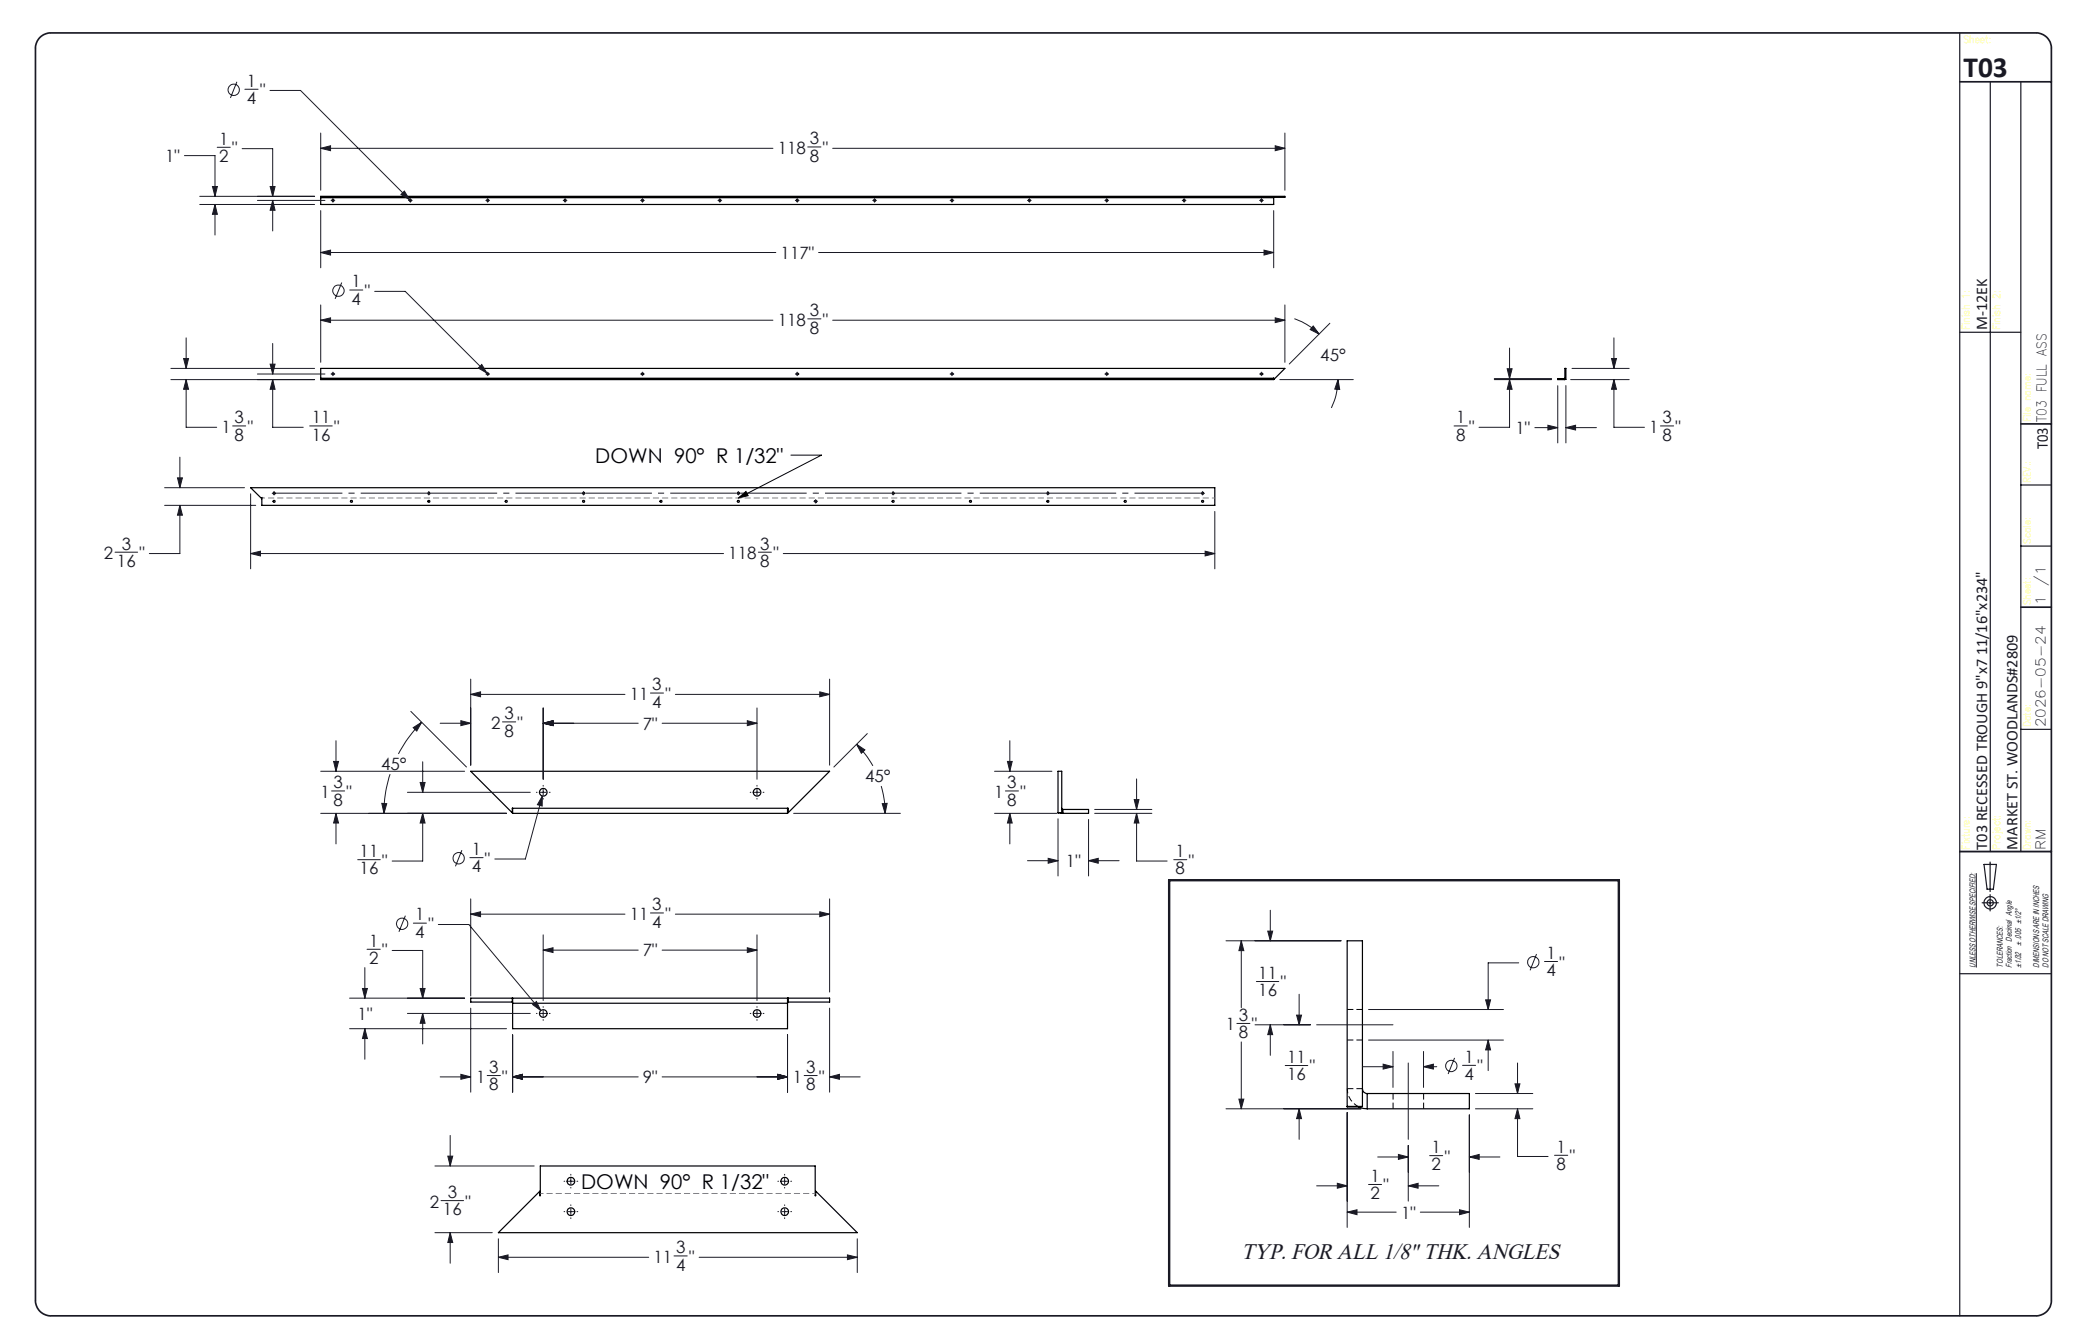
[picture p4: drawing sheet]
<svg xmlns="http://www.w3.org/2000/svg" width="432mm" height="279mm" viewBox="0 0 432 279" stroke-linecap="round" stroke-linejoin="round" font-family="sans-serif">
<g fill="none" stroke="#191924" stroke-width=".21">
<path d="M49.2 17l-1.3 3.4M50.9 18.6h2.8M56.1 18.8h6.4l22.7 22.7M38.3 32.3h6.4v8.5M44.2 38.8h1l-.5 2zM45.2 30.6h2.7M50.3 30.9h6.4v9.9M56.2 38.8h1l-.5 2zM66.7 30.8l2-.5v1zM66.7 27.7v11.8M66.7 30.8h94M167.9 30.6h2.8"/>
<path d="M173.1 30.8h94M265.1 30.3l2 .5-2 .5zM267.1 27.7v11.8M41.5 40.8h23.9M41.5 42.5h23.9M44.7 42.5l.5 2.1h-1zM44.7 42.5v6.4M53.5 41.7h14.1M56.7 41.7l.5 2h-1zM56.7 41.7v6.3M66.7 52.5l2-.5v1zM66.7 43.8v11.9"/>
<path d="M66.7 52.5h94.6M68.8 41.7h.1M69 41.7h.4M69.2 41.3h.1M69.2 41.5v.3M69.2 42v.1M69.6 41.7h.1M71 58.7l-1.3 3.4M83.4 40.4l.7-.7 1.1 1.8zM84.9 41.7h.1M85.1 41.7h.4M85.3 41.3h.1"/>
<path d="M85.3 41.5v.3M85.3 42v.1M85.7 41.7h.1M101 41.7h.1M101.2 41.7h.4M101.4 41.3h.1M101.4 41.5v.3M101.4 42v.1M101.7 41.7h.1M117.1 41.7h.1M117.3 41.7h.4M117.5 41.3h.1"/>
<path d="M117.5 41.5v.3M117.5 42v.1M117.8 41.7h.1M133.2 41.7h.1M133.4 41.7h.3M133.6 41.3h.1M133.6 41.5v.3M133.6 42v.1M133.9 41.7h.1M149.3 41.7h.1M149.5 41.7h.3M149.6 41.3h.1"/>
<path d="M149.6 41.5v.3M149.6 42v.1M150 41.7h.1M165.3 41.7h.1M165.6 41.7h.3M165.7 41.3h.1M165.7 41.5v.3M165.7 42v.1M166.1 41.7h.1M170.2 52.5h94.6M181.4 41.7h.1M181.6 41.7h.4"/>
<path d="M181.8 41.3h.1M181.8 41.5v.3M181.8 42v.1M182.2 41.7h.1M197.5 41.7h.1M197.7 41.7h.4M197.9 41.3h.1M197.9 41.5v.3M197.9 42v.1M198.3 41.7h.1M213.6 41.7h.1M213.8 41.7h.4"/>
<path d="M214 41.3h.1M214 41.5v.3M214 42v.1M214.3 41.7h.1M229.7 41.7h.1M229.9 41.7h.4M230.1 41.3h.1M230.1 41.5v.3M230.1 42v.1M230.4 41.7h.1M245.8 41.7h.1M246 41.7h.3"/>
<path d="M246.2 41.3h.1M246.2 41.5v.3M246.2 42v.1M246.5 41.7h.1M261.9 41.7h.1M262.1 41.7h.3M262.3 41.3h.1M262.3 41.5v.3M262.3 42v.1M262.6 41.7h.1M262.8 52l2 .5-2 .5zM264.8 43.8v11.9"/>
<path d="M35.5 78.9h29.9M35.5 76.6h29.9M38.2 74.5h1l-.5 2.1zM38.7 78.9l.5 2h-1zM38.7 78.9v9.9h6.3M38.7 70.2v6.4M53.5 77.8h14.1M56.2 75.7h1l-.5 2.1zM56.7 78.9l.5 2h-1zM56.7 78.9v9.9h6.3M56.7 71.4v6.4M66.7 66.6l2-.5v1z"/>
<path d="M66.7 63.4v11.9M66.7 66.6h94M68.8 77.8h.1M69 77.8h.4M69.2 77.4h.1M69.2 77.6v.3M69.2 78.1h.1M69.6 77.8h.1M72.7 60.3h2.7M77.9 60.6h6.3l17 17M100.2 75.8l1 1.8-1.8-1.1zM101 77.8h.1"/>
<path d="M101.2 77.8h.4M101.4 77.4h.1M101.4 77.6v.3M101.4 78.1h.1M101.7 77.8h.1M133.2 77.8h.1M133.4 77.8h.3M133.6 77.4h.1M133.6 77.6v.3M133.6 78.1h.1M133.9 77.8h.1M165.3 77.8h.1"/>
<path d="M165.6 77.8h.3M165.7 77.4h.1M165.7 77.6v.3M165.7 78.1h.1M166.1 77.8h.1M167.9 66.3h2.8M173.1 66.6h94M197.5 77.8h.1M197.7 77.8h.4M197.9 77.4h.1M197.9 77.6v.3M197.9 78.1h.1"/>
<path d="M198.3 77.8h.1M229.7 77.8h.1M229.9 77.8h.4M230.1 77.4h.1M230.1 77.6v.3M230.1 78.1h.1M230.4 77.8h.1M261.9 77.8h.1M262.1 77.8h.3M262.3 77.4h.1M262.3 77.6v.3M262.3 78.1h.1"/>
<path d="M262.6 77.8h.1M265.1 66.1l2 .5-2 .5zM266.1 78.9h15.2M267.1 63.4v11.9M269.1 66.3a13.7 13.7 0 0 1 5.1 3.2M273 67.8l1.2 1.7-1.8-1zM276.5 67.2l-8.5 8.5M278.2 78.9l.3 2.1-1-.1zM278.2 78.9a14.5 14.5 0 0 1-1.4 5.9M310.7 78.9h11.9M310.7 78.7h11.9M313.3 76.7h1.1l-.6 2z"/>
<path d="M313.8 78.9l.6 2h-1.1zM313.8 78.9v9.9h-6.3M313.8 72.4v6.3M326.5 78.9h12.2M326.8 76.6h11.9M335 74.5h1.1l-.6 2.1zM335.5 78.9l.6 2h-1.1zM335.5 78.9v9.9h6.4M335.5 70.2v6.4M36.9 99.3h1l-.5 2.1zM37.4 95v6.4M48.4 88.5h2.7"/>
<path d="M64.4 88.5h4.7M302.3 88.5h2.7M319.1 88.9h4.7M321.8 88.4l2 .5-2 .5zM323.8 80.2v11.9M325.5 88.9l2.1-.5v1zM325.5 80.2v11.9M325.5 88.9h6.4M345.2 88.5h2.7M23.9 114.8h4.7M34.2 105.1h19M34.2 101.4h16.6"/>
<path d="M37.4 105.1l.5 2h-1zM37.4 105.1v10h-6.4M52.1 115.1l2.1-.5v1zM52.1 102.7v15.6M52.1 115.1h98.3M56.6 102.6h.1M56.8 102.6h.3M57 102.2h.1M57 102.4v.3M57 102.9h.1M89 102.6h.3M89.1 102.2h.1"/>
<path d="M89.1 102.4v.3M89.1 102.9h.1M121.1 102.6h.4M121.3 102.2h.1M121.3 102.4v.3M121.3 102.9h.1M153.3 102.6h.4M153.5 102.2h.1M153.5 102.4v.3M153.5 102.9h.1M157.7 114.8h2.7M162.8 115.1h89.8"/>
<path d="M169.2 104.2h.1M169.4 104.2h.4M169.6 103.9h.1M169.6 104.1v.3M169.6 104.6h.1M169.9 104.2h.1M185.5 102.6h.3M185.7 102.2h.1M185.7 102.4v.3M185.7 102.9h.1M217.7 102.6h.3M217.8 102.2h.1"/>
<path d="M217.8 102.4v.3M217.8 102.9h.1M249.8 102.6h.4M250 102.2h.1M250 102.4v.3M250 102.9h.1M250.4 102.6h.1M250.5 114.6l2.1 .5-2.1 .5zM252.6 106.3v12M69.4 158.3h1l-.6 2zM69.8 154v6.3M85.4 147.9l11.6 11.6"/>
<path d="M85.9 151.3l1.8-1.2-1.1 1.9zM87.7 150.1a28.2 28.2 0 0 0-4.9 6.6M87.9 158.4v6.3M91.5 150.4h6.4M95.8 149.8l2.1 .6-2.1 .4zM97.9 144.4l2-.6v1.1zM97.9 141.2v17.9M97.9 144.4h32M104.5 150.1h2.7M112.9 150.4l2.1-.6v1zM112.9 147.2v14.8M112.9 150.4h19.8"/>
<path d="M135.2 144.1h2.7M137.7 150.4h19.7M140.4 144.4h32.1M155.4 149.8l2 .6-2 .4zM157.4 147.2v14.8M170.4 143.8l2.1 .6-2.1 .5zM172.5 141.2v17.9M178.1 154.7l1.7 1.2-.7 .7zM178.1 154.7a21.2 21.2 0 0 1 3.4 4.5M180.3 152.5l-6.9 7M209.4 158.3h1l-.5 2zM209.9 154v6.3"/>
<path d="M66.7 169.1h38.6M66.7 160.3h29.9M68.9 164.4h2.7M69.8 169.1l.6 2h-1zM69.8 169.1v6.3M74.4 178.7h4.7M79.4 167l1 .1-.6 2zM81.1 160.9a24.5 24.5 0 0 0-1.3 8.2M84.7 164.7h25.5M87.3 162.7h1.1l-.5 2zM87.9 169.1l.5 2h-1.1zM87.9 169.1v9.9h-6.4"/>
<path d="M96 176.7l-1.3 3.4M97.7 178.3h2.7M111.5 164.7h.2M112.3 164.7h1.3M112.7 165.5v2.1l-1-.3zM112.7 165.5l-3.5 13.1h-6.3M112.9 163.3v.1M112.9 164.1v1.2M112.9 166v.1M114.2 164.7h.2M156 164.7h.1M156.7 164.7h1.3"/>
<path d="M157.4 163.3v.1M157.4 164.1v1.2M157.4 166v.1M158.6 164.7h.2M165 169.1h22.2M183.2 163.4a20 20 0 0 1 .8 5.7M183.4 167.1l1-.1-.4 2.1zM206.8 169.1h12.9M206.8 160.3h11.9M209 164.4h2.7M209.9 169.1l.5 2h-1zM209.9 169.1v6.3"/>
<path d="M213.6 178.9h6.4M217.9 178.4l2.1 .5-2.1 .6zM220 170.2v11.9M226.3 178.9l2-.5v1.1zM226.3 170.4v11.7M226.3 178.9h6.4M227.6 169.1h11.9M227.6 168.3h11.9M235.8 166.2h1l-.5 2.1zM236.3 169.1l.5 2h-1zM236.3 169.1v9.9h6.3M236.3 161.9v6.4"/>
<path d="M244 178.7h2.7M76.3 197.3h2.8M81.5 197.6h6.4v9.9M84.3 190.4l-1.4 3.3M85.9 191.9h2.8M91.1 192.2h6.4l14.9 17.9M97.9 190l2-.5v1.1zM97.9 186.9v20.1M97.9 190h32M112.9 197.5l2.1-.5v1zM112.9 194.3v13.7M112.9 197.5h19.8"/>
<path d="M135.2 189.8h2.7M137.7 197.5h19.7M140.4 190h32.1M155.4 197l2 .5-2 .5zM157.4 194.3v13.7M170.4 189.5l2.1 .5-2.1 .6zM172.5 186.9v19.3M254.9 195.6h23.9M258.1 195.6l.5 2h-1zM258.1 195.6v13.9M263.6 193.6h1l-.5 2zM264.1 189.2v6.4"/>
<path d="M319.4 198.3l-1.3 3.4M321.1 199.9h2.7M410.9 181.5v19.6M72.7 207.5h23.9M72.7 213.9h32.6M75.4 205.5h1l-.6 2zM75.8 213.9l.6 2h-1zM75.8 201.2v6.3M75.8 213.9v6.3M84.7 210.7h25.5M87.3 205.5h1.1l-.5 2zM87.9 210.7l.5 2h-1.1z"/>
<path d="M87.9 210.7v6.3M97.9 209.6v17.4M106.6 215.1v11.9M110.7 208.8l.8-.6 .9 1.9zM111.5 210.7h.2M112.3 210.7h1.3M112.9 209.3v.1M112.9 210v1.3M112.9 211.9v.2M114.2 210.7h.2M156 210.7h.1M156.7 210.7h1.3"/>
<path d="M157.4 209.3v.1M157.4 210v1.3M157.4 211.9v.2M158.6 210.7h.2M163.7 215.1v11.9M172.5 209.6v17.4M257.1 212.8h2.8M258.1 216.6v13.9M260.9 213h11.6M261.2 204h4.7M264.1 213l.5 2.1h-1zM264.1 213v6.4"/>
<path d="M269.6 211h1l-.5 2zM270.1 206.7v6.3M273.7 213h15.9M284.5 209.9h28.1M284.5 216.2h28.1M289.6 218.6v7.5M295.9 218.6v7.5M302.4 219.9l-1.3 3.4M308.9 207.9h1l-.5 2zM309.4 216.2l.5 2.1h-1zM309.4 216.2v6.4M315.7 200.2h-6.3v9.7"/>
<path d="M91.5 223.9h6.4M93.6 236v6.4M95.8 223.3l2.1 .6-2.1 .5zM101.3 223.6h2.7M106.6 223.9l2-.6v1.1zM106.6 223.9h26.1M137.7 223.9h26M161.7 223.3l2 .6-2 .5zM167.2 223.6h2.7M172.5 223.9l2-.6v1.1zM172.5 223.9h6.3M254.9 230.5h28.1"/>
<path d="M257.6 228.5h1l-.5 2zM267.2 221.5h4.7M270.1 230.5l.5 2.1h-1zM270.1 230.5v6.4M280.1 231.3v23.9M283.2 221.8h6.4M287.5 221.2l2.1 .6-2.1 .4zM290.7 240l2.1 .5-2.1 .5zM292.8 221v15.9M292.8 238.1v11.6M295.9 221.8l2.1-.6v1zM295.9 221.8h2.8"/>
<path d="M304.1 221.5h2.7M305.5 231.8v23.4M306.7 230.5h12M306.7 227.3h12M315 225.3h1l-.5 2zM315.5 230.5l.5 2.1h-1zM315.5 230.5v9.9h6.3M315.5 221v6.3M90.4 242.4h20.7M90.4 256.3h11.9M91.7 249.6h4.7M93.1 240.3h1l-.5 2.1z"/>
<path d="M93.6 256.3l.5 2h-1zM93.6 256.3v6.3M103.6 257.5v7M117.3 245.6h.1M117.3 251.9h.1M118 245.6h1.3M118 251.9h1.3M118.7 244.1v.2M118.7 244.9v1.3M118.7 246.8v.2M118.7 250.5v.1M118.7 251.2v1.3"/>
<path d="M118.7 253.2v.1M119.9 245.6h.2M119.9 251.9h.2M161.7 245.6h.2M161.7 251.9h.2M162.5 245.6h1.3M162.5 251.9h1.3M163.1 244.1v.2M163.1 244.9v1.3M163.1 246.8v.2M163.1 250.5v.1M163.1 251.2v1.3"/>
<path d="M163.1 253.2v.1M164.4 245.6h.2M164.4 251.9h.2M178.2 257.5v7M273.7 246.5h6.4M278 246l2.1 .5-2.1 .5zM280.1 252l2-.5v1zM280.1 252h10.2M284.5 246.2h2.7M286.4 240.5h6.4M292.8 246.5l2-.5v1zM292.8 246.5h6.3"/>
<path d="M295.3 252h10.2M297.2 240.2h2.7M303.4 251.5l2.1 .5-2.1 .5zM305.5 240.5l2-.5v1zM305.5 240.5h6.3M323.2 240.2h2.7M103.6 261.4l2-.5v1zM103.6 261.4h31.3M140.1 261.1h2.8M145.3 261.4h32.9M176.2 260.9l2 .5-2 .5z"/>
<circle cx="48.6" cy="18.7" r="1.18"/>
<circle cx="70.4" cy="60.4" r="1.18"/>
<circle cx="95.4" cy="178.4" r="1.17"/>
<circle cx="83.6" cy="192" r="1.17"/>
<circle cx="318.8" cy="200" r="1.18"/>
<circle cx="301.7" cy="221.6" r="1.17"/>
</g>
<g fill="none" stroke="#191924" stroke-width=".25">
<path d="M407.4 6.8v266.7M413.8 17v160M420.1 17v160M407.4 69.1h12.7M420.1 113.5h6.4M420.1 100.8h6.4M420.1 151.6h6.4M407.4 177h19.1M412.5 179.7h2.5l-.6 5.2h-1.3zM413.7 179.2v6.1M412.1 187.7h3.3M413.7 186v3.4"/>
<path d="M407.4 202.4h19.1"/>
<circle cx="413.7" cy="187.7" r=".66"/>
<circle cx="413.8" cy="187.7" r="1.29"/>
</g>
<path d="M8.2 7.9a3.3 3.3 0 0 1 2.3-1.1h412.8a3.2 3.2 0 0 1 3.2 3.2v260.4a3.2 3.2 0 0 1-3.2 3.1h-412.8a3.2 3.2 0 0 1-3.1-3.1v-260.4a3.2 3.2 0 0 1 .8-2.1zM407.4 17h19.1M420.1 88.1h6.4M420.1 126.2h6.4M407.4 177h19.1" fill="none" stroke="#191924" stroke-width=".35"/>
<g fill="none" stroke="#000" stroke-width=".25">
<path d="M66.7 41v.1M66.7 40.8h200.4v.2h-200.4zM66.7 41.1v1.4h198.1v-1.4M66.7 41.1h198.1M264.8 41v.1M66.7 78.6v.1M66.7 78.7v.2h198.1M66.7 78.6v-2h200.4l-2.3 2.3M66.7 78.6h198.1M264.8 78.6l-198.1 .1M264.8 78.6v.3M325.3 78.7h-1.5v.2h1.5"/>
<path d="M325.3 78.7v.2M325.3 78.6v.1M325.3 76.6h.2v2.3h-.2zM325.4 78.9h-.1M54.4 103.4h.1M54.4 103.4v1.7h198.2v-3.7h-200.5l2.3 2.3M97.9 160.3h74.6l-8.6 8.6v-.9h-57.4v1zM106.6 168v1.1h57.1v-1.1M220 160.3h.7v8.6l-.7 .1zM220.5 168.9l.5 .2M220.7 168l.3 .3M221 168.3h5.3v.8h-5.3"/>
<path d="M221 168.3v.8M106.5 207.5v.8M106.6 207.5v1.1M106.6 208.6v5.3h57.1v-5.3M106.6 208.6h57.1M106.6 208.3h-8.7v-.8h74.6v.8h-8.8M163.7 207.5v1.1M163.9 207.5v.8M280.1 230h3.1v-34.4h-3.1v34.5h2.4M282.3 230l1.1 .4 .8 .1M283.2 226.3a.96 .96 0 0 0 1 1M284.2 227.3v3.2"/>
<path d="M284.2 227.3h21.3v3.2h-21.3M112.3 242.4h57.2v6.2h.1v-1l8.6 8.7h-74.6l8.6-8.7v1h.1z"/>
<circle cx="69.2" cy="41.7" r=".21"/>
<circle cx="85.3" cy="41.7" r=".21"/>
<circle cx="101.4" cy="41.7" r=".21"/>
<circle cx="117.5" cy="41.7" r=".21"/>
<circle cx="133.6" cy="41.7" r=".21"/>
<circle cx="149.6" cy="41.7" r=".21"/>
<circle cx="165.7" cy="41.7" r=".21"/>
<circle cx="181.8" cy="41.7" r=".21"/>
<circle cx="197.9" cy="41.7" r=".21"/>
<circle cx="214" cy="41.7" r=".21"/>
<circle cx="230.1" cy="41.7" r=".21"/>
<circle cx="246.2" cy="41.7" r=".21"/>
<circle cx="262.3" cy="41.7" r=".21"/>
<circle cx="69.2" cy="77.7" r=".22"/>
<circle cx="101.4" cy="77.7" r=".22"/>
<circle cx="133.6" cy="77.7" r=".22"/>
<circle cx="165.7" cy="77.7" r=".22"/>
<circle cx="197.9" cy="77.7" r=".22"/>
<circle cx="230.1" cy="77.7" r=".22"/>
<circle cx="262.2" cy="77.7" r=".22"/>
<circle cx="57" cy="102.5" r=".22"/>
<circle cx="57" cy="104.2" r=".22"/>
<circle cx="73.1" cy="104.2" r=".22"/>
<circle cx="89.1" cy="102.5" r=".22"/>
<circle cx="89.2" cy="104.2" r=".22"/>
<circle cx="105.2" cy="104.2" r=".22"/>
<circle cx="121.3" cy="102.5" r=".22"/>
<circle cx="121.3" cy="104.2" r=".22"/>
<circle cx="137.4" cy="104.2" r=".22"/>
<circle cx="153.5" cy="102.5" r=".22"/>
<circle cx="153.5" cy="104.2" r=".22"/>
<circle cx="169.6" cy="104.2" r=".22"/>
<circle cx="185.7" cy="102.5" r=".22"/>
<circle cx="185.7" cy="104.2" r=".22"/>
<circle cx="201.8" cy="104.2" r=".22"/>
<circle cx="217.8" cy="102.5" r=".22"/>
<circle cx="217.8" cy="104.2" r=".22"/>
<circle cx="233.9" cy="104.2" r=".22"/>
<circle cx="250" cy="102.5" r=".22"/>
<circle cx="250" cy="104.2" r=".22"/>
<circle cx="112.9" cy="164.7" r=".8"/>
<circle cx="157.4" cy="164.7" r=".8"/>
<circle cx="112.9" cy="210.7" r=".8"/>
<circle cx="157.4" cy="210.7" r=".8"/>
<circle cx="118.7" cy="251.9" r=".8"/>
<circle cx="118.7" cy="245.6" r=".8"/>
<circle cx="163.1" cy="251.9" r=".8"/>
<circle cx="163.1" cy="245.6" r=".8"/>
</g>
<path d="M280.1 216.2h3.2M283.3 209.9h-3.2M283.3 226.3h-3.2M283.3 230v.1M289.6 227.3v3.2M296 230.5v-3.2" fill="none" stroke="#000" stroke-width=".21" stroke-dasharray="1.3 .6" stroke-linecap="butt"/>
<path d="M280.1 226.3a4.2 4.2 0 0 0 2.2 3.7" fill="none" stroke="#000" stroke-width=".21" stroke-dasharray="1.3 .6" stroke-dashoffset=".3" stroke-linecap="butt"/>
<path d="M283.3 230.1h-.8" fill="none" stroke="#000" stroke-width=".21" stroke-dasharray="1.3 .6" stroke-dashoffset=".4" stroke-linecap="butt"/>
<path d="M164.4 94.6h6.4l-17.3 8.9M153.5 103.5l1.6-1.3 .4 .8z" fill="none" stroke="#000" stroke-width=".21"/>
<path d="M57.3 102.5h31.5M89.5 102.5h31.5M121.7 102.5h31.5M153.9 102.5h31.5M186 102.5h31.5M218.2 102.5h31.5" fill="none" stroke="#191924" stroke-width=".21" stroke-dasharray="15.2 1.3 1.3 1.3" stroke-dashoffset="1.4" stroke-linecap="butt"/>
<path d="M54.5 103.5h198.1M169.5 248.1h-57.1" fill="none" stroke="#808080" stroke-width=".21" stroke-dasharray="1.3 .6" stroke-dashoffset=".6" stroke-linecap="butt"/>
<path d="M243.1 183h93.4v84.3h-93.4z" fill="none" stroke="#191924" stroke-width=".5"/>
<path d="M278.2 78.9l.3 2.1-1-.1zM273 67.8l1.2 1.7-1.8-1zM66.7 66.6l2-.5v1zM265.1 66.1l2 .5-2 .5zM56.2 75.7h1l-.5 2.1zM56.7 78.9l.5 2h-1zM38.2 74.5h1l-.5 2.1zM38.7 78.9l.5 2h-1zM100.2 75.8l-.8 .7 1.8 1.1zM321.8 88.4l2 .5-2 .5zM325.5 88.9l2.1-.5v1zM335.5 78.9l.6 2h-1.1zM335 74.5h1.1l-.6 2.1zM313.3 76.7h1.1l-.6 2zM313.8 78.9l.6 2h-1.1zM66.7 52.5l2-.5v1zM262.8 52l2 .5-2 .5zM66.7 30.8l2-.5v1zM265.1 30.3l2 .5-2 .5zM56.7 41.7l.5 2h-1zM56.2 38.8h1l-.5 2zM44.2 38.8h1l-.5 2zM44.7 42.5l.5 2.1h-1zM83.4 40.4l1.8 1.1-1.1-1.8zM250.5 114.6l2.1 .5-2.1 .5zM52.1 115.1l2.1-.5v1zM37.4 105.1l.5 2h-1zM36.9 99.3h1l-.5 2.1zM106.6 223.9l2-.6v1.1zM161.7 223.3l2 .6-2 .5zM110.7 208.8l1.7 1.3-.9-1.9zM87.9 210.7l.5 2h-1.1zM87.3 205.5h1.1l-.5 2zM75.8 213.9l.6 2h-1zM75.4 205.5h1l-.6 2zM97.9 190l2-.5v1.1zM170.4 189.5l2.1 .5-2.1 .6zM95.8 223.3l2.1 .6-2.1 .5zM106.6 223.9l2-.6v1.1zM161.7 223.3l2 .6-2 .5zM172.5 223.9l2-.6v1.1zM112.9 197.5l2.1-.5v1zM155.4 197l2 .5-2 .5zM209.9 169.1l.5 2h-1zM209.4 158.3h1l-.5 2zM217.9 178.4l2.1 .5-2.1 .6zM226.3 178.9l2-.5v1.1zM235.8 166.2h1l-.5 2.1zM236.3 169.1l.5 2h-1zM176.2 260.9l2 .5-2 .5zM103.6 261.4l2-.5v1zM93.1 240.3h1l-.5 2.1zM93.6 256.3l.5 2h-1z" fill="#191924"/>
<path d="M153.5 103.5l1.6-1.3 .4 .8z" fill="#000"/>
<path d="M97.9 144.4l2-.6v1.1zM170.4 143.8l2.1 .6-2.1 .5zM87.3 162.7h1.1l-.5 2zM87.9 169.1l.5 2h-1.1zM69.8 169.1l.6 2h-1zM69.4 158.3h1l-.6 2zM85.9 151.3l1.8-1.2-1.1 1.9zM79.4 167l1 .1-.6 2zM183.4 167.1l1-.1-.4 2.1zM178.1 154.7l1.7 1.2-.7 .7zM112.7 165.5l-1 1.8 1 .3zM112.9 150.4l2.1-.6v1zM155.4 149.8l2 .6-2 .4zM112.9 150.4l2.1-.6v1zM95.8 149.8l2.1 .6-2.1 .4zM257.6 228.5h1l-.5 2zM258.1 195.6l.5 2h-1zM280.1 252l2-.5v1zM303.4 251.5l2.1 .5-2.1 .5zM315 225.3h1l-.5 2zM315.5 230.5l.5 2.1h-1zM269.6 211h1l-.5 2zM270.1 230.5l.5 2.1h-1zM292.8 246.5l2-.5v1zM278 246l2.1 .5-2.1 .5zM264.1 213l.5 2.1h-1zM263.6 193.6h1l-.5 2zM290.7 240l2.1 .5-2.1 .5zM305.5 240.5l2-.5v1zM308.9 207.9h1l-.5 2zM309.4 216.2l.5 2.1h-1zM287.5 221.2l2.1 .6-2.1 .4zM295.9 221.8l2.1-.6v1z" fill="#191924"/>
<text font-size="6.1" fill="#191924" x="408.2" y="16.1">T03</text>
<text font-size="4.7" fill="#191924" x="258" y="261.7">TYP. FOR ALL 1/8&quot; THK. ANGLES</text>
<g font-size="4.2">
<text x="123.8" y="96.2">DOWN 90° R 1/32&quot;</text>
<text x="120.8" y="247.2">DOWN 90° R 1/32&quot;</text>
</g>
<g font-size="3.5" fill="#191924">
<text x="51.3" y="18">1</text>
<text x="51.3" y="21.6">4</text>
<text x="54.1" y="20">&quot;</text>
<text x="168.3" y="30">3</text>
<text x="34.3" y="33.7">1&quot;</text>
<text x="45.5" y="30.1">1</text>
<text x="45.5" y="33.7">2</text>
<text x="48.3" y="32.1">&quot;</text>
<text x="161.7" y="32">118</text>
<text x="168.3" y="33.6">8</text>
<text x="171.1" y="32">&quot;</text>
<text x="162.3" y="53.8">117&quot;</text>
<text x="73.1" y="59.7">1</text>
<text x="73.1" y="63.4">4</text>
<text x="75.8" y="61.7">&quot;</text>
<text x="168.3" y="65.7">3</text>
<text x="161.7" y="67.7">118</text>
<text x="168.3" y="69.4">8</text>
<text x="171.1" y="67.7">&quot;</text>
<text x="274.5" y="75.1">45°</text>
<text x="46" y="90">1</text>
<text x="48.8" y="88">3</text>
<text x="51.5" y="90">&quot;</text>
<text x="64.8" y="88">11</text>
<text x="69.5" y="90">&quot;</text>
<text x="302.7" y="88">1</text>
<text x="305.4" y="90">&quot;</text>
<text x="342.9" y="90">1</text>
<text x="345.6" y="88">3</text>
<text x="348.3" y="90">&quot;</text>
<text x="48.8" y="91.6">8</text>
<text x="64.8" y="91.6">16</text>
<text x="302.7" y="91.6">8</text>
<text x="315.1" y="90.2">1&quot;</text>
<text x="345.6" y="91.6">8</text>
<text x="21.6" y="116.2">2</text>
<text x="24.3" y="117.9">16</text>
<text x="25.3" y="114.3">3</text>
<text x="29" y="116.2">&quot;</text>
<text x="151.4" y="116.2">118</text>
<text x="158.1" y="114.3">3</text>
<text x="158.1" y="117.9">8</text>
<text x="160.8" y="116.2">&quot;</text>
<text x="135.6" y="143.5">3</text>
<text x="104.9" y="149.5">3</text>
<text x="130.9" y="145.5">11</text>
<text x="135.6" y="147.1">4</text>
<text x="138.3" y="145.5">&quot;</text>
<text x="102.1" y="151.5">2</text>
<text x="104.9" y="153.1">8</text>
<text x="107.6" y="151.5">&quot;</text>
<text x="133.7" y="151.7">7&quot;</text>
<text x="79.2" y="160.1">45°</text>
<text x="66.6" y="165.9">1</text>
<text x="69.3" y="163.9">3</text>
<text x="69.3" y="167.5">8</text>
<text x="72.1" y="165.9">&quot;</text>
<text x="179.8" y="162.6">45°</text>
<text x="206.7" y="165.9">1</text>
<text x="209.4" y="163.9">3</text>
<text x="209.4" y="167.5">8</text>
<text x="212.1" y="165.9">&quot;</text>
<text x="74.8" y="178.2">11</text>
<text x="98.1" y="177.7">1</text>
<text x="100.8" y="179.7">&quot;</text>
<text x="244.4" y="178.2">1</text>
<text x="74.8" y="181.8">16</text>
<text x="79.5" y="180.2">&quot;</text>
<text x="98.1" y="181.3">4</text>
<text x="221.6" y="180.3">1&quot;</text>
<text x="244.4" y="181.8">8</text>
<text x="247.1" y="180.2">&quot;</text>
<text x="86.3" y="191.4">1</text>
<text x="130.9" y="191.2">11</text>
<text x="135.6" y="189.2">3</text>
<text x="138.3" y="191.2">&quot;</text>
<text x="76.7" y="196.8">1</text>
<text x="86.3" y="195">4</text>
<text x="89.1" y="193.4">&quot;</text>
<text x="135.6" y="192.8">4</text>
<text x="76.7" y="200.4">2</text>
<text x="79.5" y="198.8">&quot;</text>
<text x="133.7" y="198.8">7&quot;</text>
<text x="261.6" y="203.5">11</text>
<text x="321.5" y="199.3">1</text>
<text x="321.5" y="203">4</text>
<text x="324.2" y="201.3">&quot;</text>
<text x="261.6" y="207.1">16</text>
<text x="266.3" y="205.5">&quot;</text>
<text x="74.4" y="212">1&quot;</text>
<text x="254.8" y="214.2">1</text>
<text x="257.5" y="212.2">3</text>
<text x="257.5" y="215.8">8</text>
<text x="260.3" y="214.2">&quot;</text>
<text x="267.6" y="221">11</text>
<text x="304.5" y="220.9">1</text>
<text x="99" y="225">1</text>
<text x="101.7" y="223">3</text>
<text x="101.7" y="226.6">8</text>
<text x="104.4" y="225">&quot;</text>
<text x="133.7" y="225.2">9&quot;</text>
<text x="164.8" y="225">1</text>
<text x="167.6" y="223">3</text>
<text x="167.6" y="226.6">8</text>
<text x="170.3" y="225">&quot;</text>
<text x="267.6" y="224.6">16</text>
<text x="272.3" y="223">&quot;</text>
<text x="304.5" y="224.5">4</text>
<text x="307.2" y="222.9">&quot;</text>
<text x="297.6" y="239.7">1</text>
<text x="323.6" y="239.6">1</text>
<text x="284.9" y="245.7">1</text>
<text x="297.6" y="243.3">2</text>
<text x="300.4" y="241.7">&quot;</text>
<text x="323.6" y="243.2">8</text>
<text x="326.3" y="241.6">&quot;</text>
<text x="89.4" y="251">2</text>
<text x="93.1" y="249">3</text>
<text x="96.8" y="251">&quot;</text>
<text x="284.9" y="249.3">2</text>
<text x="287.7" y="247.7">&quot;</text>
<text x="92.1" y="252.6">16</text>
<text x="291.3" y="253.3">1&quot;</text>
<text x="135.9" y="262.5">11</text>
<text x="140.5" y="260.6">3</text>
<text x="143.3" y="262.5">&quot;</text>
<text x="140.5" y="264.2">4</text>
</g>
<g font-size="3.4" fill="#191924">
<text x="413.1" y="68.7" transform="rotate(-90 413.1 68.7)">M-12EK</text>
<text x="425.7" y="93.4" transform="rotate(-90 425.7 93.4)">T03</text>
<text x="413.1" y="176.6" transform="rotate(-90 413.1 176.6)">T03 RECESSED TROUGH 9&quot;x7 11/16&quot;x234&quot;</text>
<text x="419.4" y="176.6" transform="rotate(-90 419.4 176.6)">MARKET ST. WOODLANDS#2809</text>
</g>
<g font-size="2.8" fill="#191924">
<text x="425.5" y="87.7" transform="rotate(-90 425.5 87.7)">T03 FULL ASS</text>
<text x="425.2" y="125.8" transform="rotate(-90 425.2 125.8)">1</text>
<text x="425.2" y="121.7" transform="rotate(-90 425.2 121.7)">/1</text>
<text x="425.2" y="151.2" transform="rotate(-90 425.2 151.2)">2026-05-24</text>
<text x="425.2" y="176.6" transform="rotate(-90 425.2 176.6)">RM</text>
</g>
<g font-size="2.1" fill="#ff0">
<text x="408.2" y="8.9">Sheet:</text>
<text x="409.5" y="68.7" transform="rotate(-90 409.5 68.7)">Finish 1:</text>
<text x="415.8" y="68.7" transform="rotate(-90 415.8 68.7)">Finish 2:</text>
<text x="422.2" y="87.7" transform="rotate(-90 422.2 87.7)">File name:</text>
<text x="422.2" y="100.4" transform="rotate(-90 422.2 100.4)">REV.:</text>
<text x="422.2" y="113.1" transform="rotate(-90 422.2 113.1)">Scale:</text>
<text x="422.2" y="125.8" transform="rotate(-90 422.2 125.8)">Sheet:</text>
<text x="422.2" y="151.2" transform="rotate(-90 422.2 151.2)">Date:</text>
<text x="409.5" y="176.6" transform="rotate(-90 409.5 176.6)">Fixture:</text>
<text x="415.8" y="176.6" transform="rotate(-90 415.8 176.6)">Project:</text>
<text x="422.2" y="176.6" transform="rotate(-90 422.2 176.6)">Drawn:</text>
</g>
<g font-size="1.7" fill="#191924">
<text x="420.2" y="196.6" transform="rotate(-90 420.2 196.6)">± .005 ±1/2°</text>
<text x="410.7" y="201.1" transform="rotate(-90 410.7 201.1)">UNLESS OTHERWISE SPECIFIED:</text>
<text x="416.4" y="201.1" transform="rotate(-90 416.4 201.1)">TOLERANCES:</text>
<text x="418.3" y="201.1" transform="rotate(-90 418.3 201.1)">Fraction Decimal Angle</text>
<text x="420.2" y="201.1" transform="rotate(-90 420.2 201.1)">±1/32</text>
<text x="424" y="201.1" transform="rotate(-90 424 201.1)">DIMENSIONS ARE IN INCHES</text>
<text x="425.9" y="201.1" transform="rotate(-90 425.9 201.1)">DO NOT SCALE DRAWING</text>
</g>
</svg>
